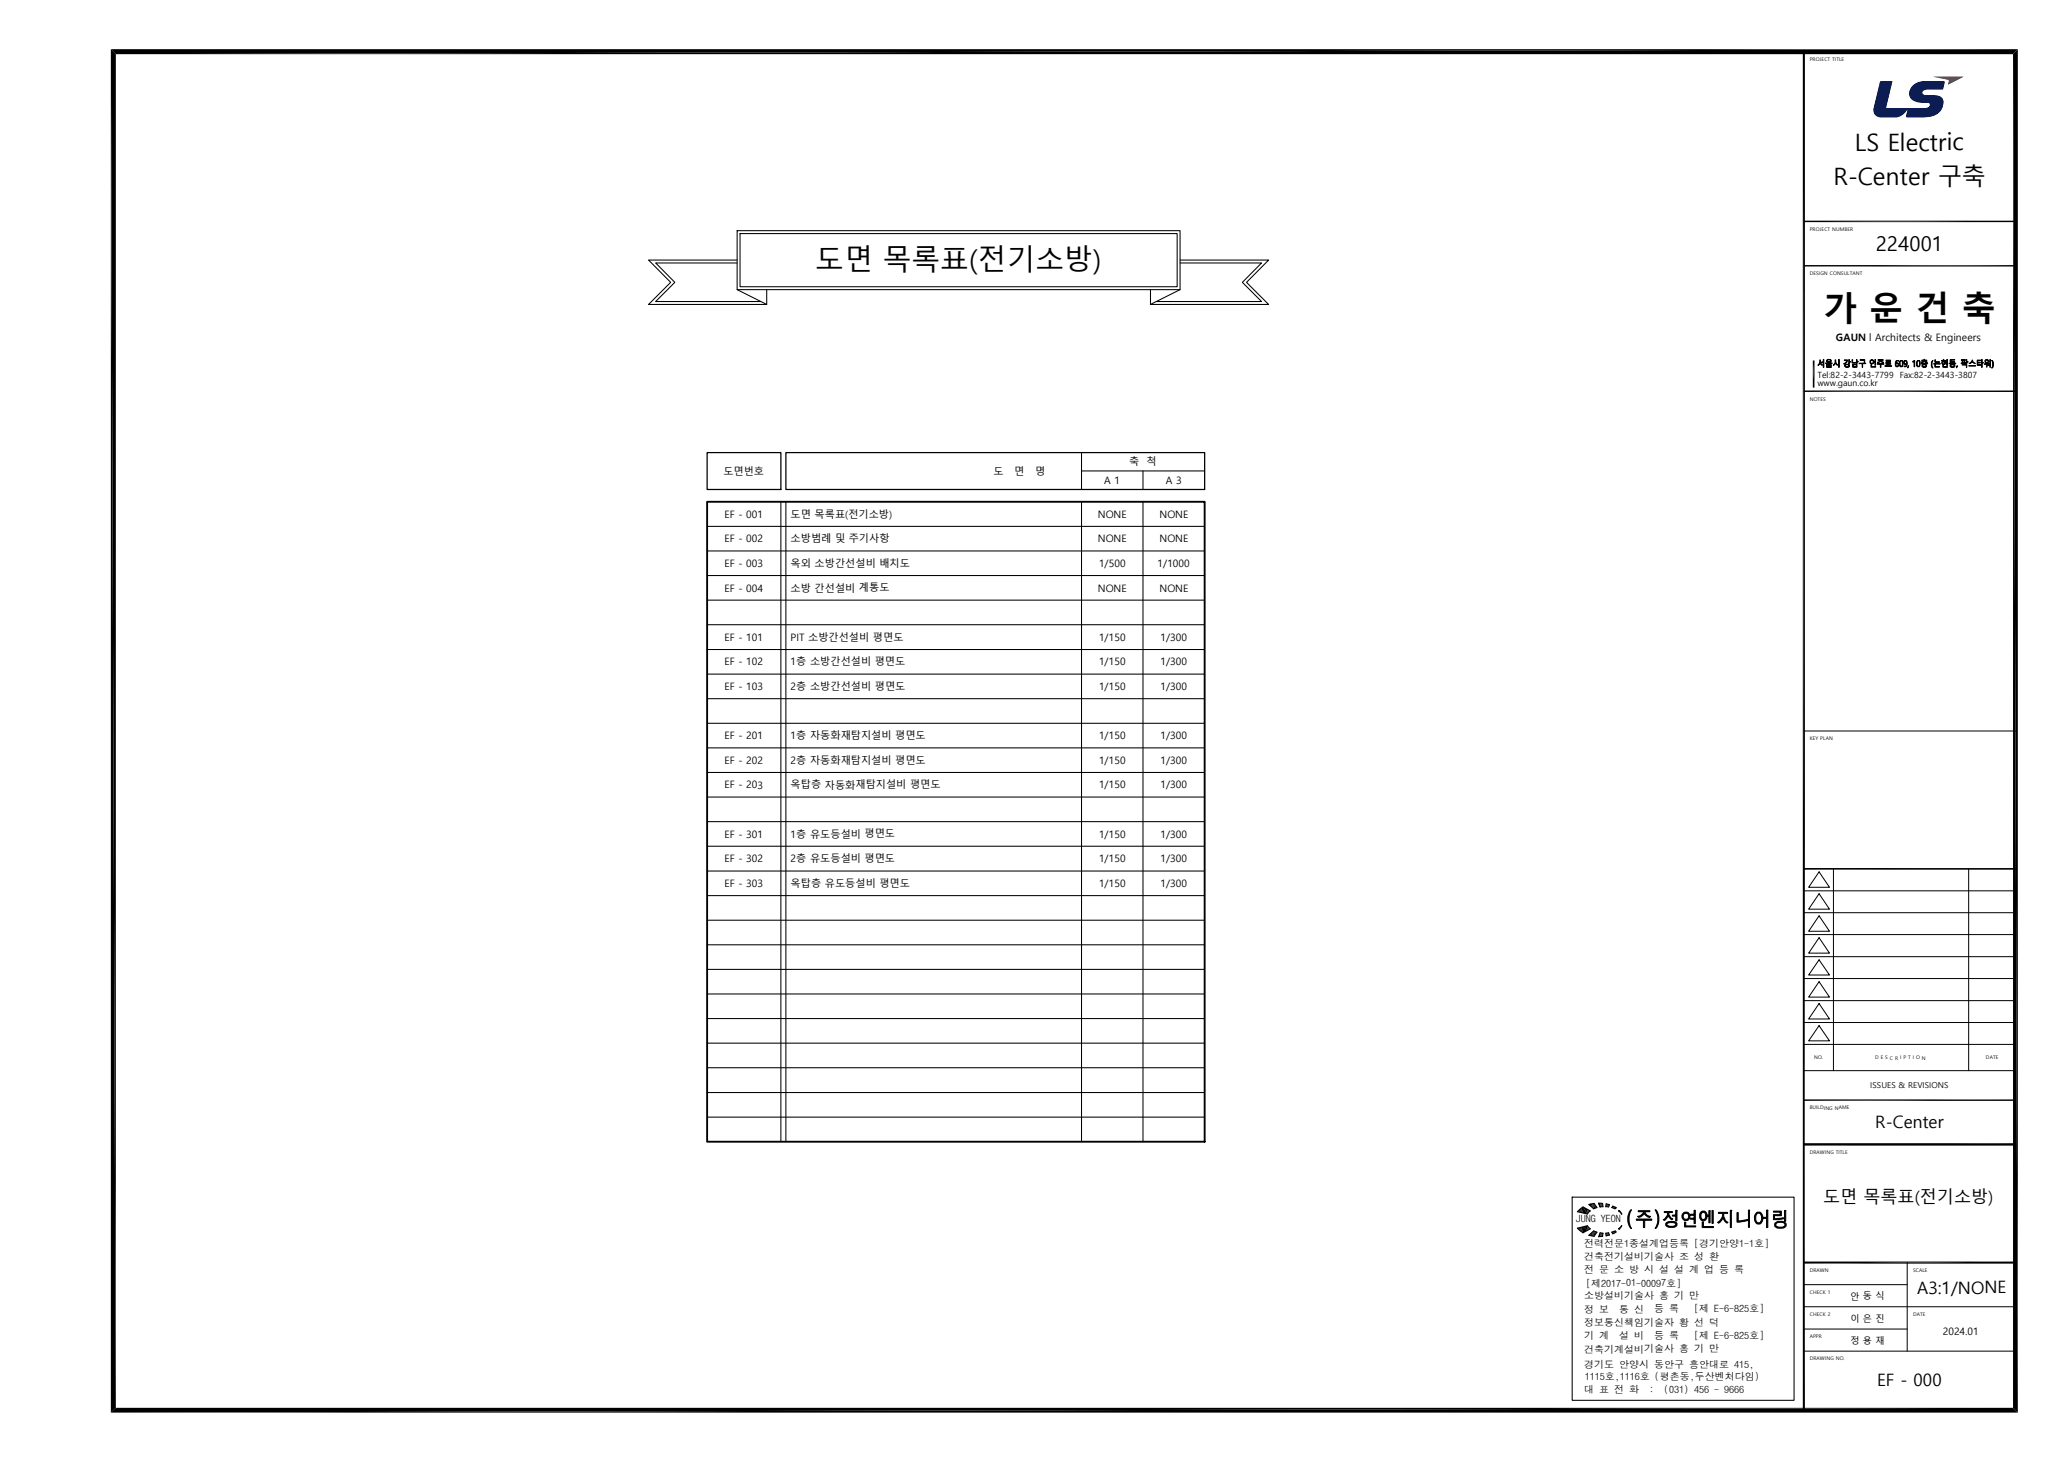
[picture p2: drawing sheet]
<svg xmlns="http://www.w3.org/2000/svg" width="420mm" height="297mm" viewBox="0 0 420 297" stroke-linecap="round" stroke-linejoin="round" font-family="sans-serif">
<path d="M22.5 10h387.5l-386.5 1zM23.5 11l386.5-1-1 1zM410 10v277l-1-276zM409 11l1 276-1-1zM22.5 10l1 276-1 1zM22.5 10l1 1v275zM22.5 287l386.5-1 1 1zM22.5 287l1-1h385.5z" fill="#000"/>
<g fill="none" stroke="#000" stroke-width=".2">
<path d="M366.5 148.5h43M366.5 176.5h43M369.6 177.1l2.1 3.2h-4.2zM372.5 176.5v41M400 176.5v41M366.5 189.9h43M366.5 194.4h43M366.5 198.8h43M366.5 185.4h43M366.5 181h43M369.6 195l2.1 3.1h-4.2zM369.6 199.4l2.1 3.2h-4.2z"/>
<path d="M369.6 190.5l2.1 3.1h-4.2zM369.6 186.1l2.1 3.1h-4.2zM369.6 181.6l2.1 3.1h-4.2zM366.5 203.3h43M366.5 207.7h43M366.5 217.5h43M366.5 212.2h43M369.6 203.9l2.1 3.1h-4.2zM369.6 208.4l2.1 3.1h-4.2zM366.5 232.5h43M387.5 256.5v18M366.5 261h21"/>
<path d="M366.5 270h21M366.5 265.5h43M366.5 274.5h43"/>
</g>
<path d="M368.5 73.2v5.5M366.5 232.5h43" fill="none" stroke="#000" stroke-width=".34"/>
<path d="M366.5 10.5v276M366.5 232.5h43M366.5 256.5h43" fill="none" stroke="#000" stroke-width=".42"/>
<path d="M366.5 45h43M366.5 54h43M366.5 79.5h43M366.5 176.5h43M366.5 223.5h43" fill="none" stroke="#000" stroke-width=".3"/>
<g fill="#000" stroke="#000" stroke-width=".2">
<path d="M378 73.1h.9v.7l.2 .1h-.6v.7l-.1-.7-.7-.1h1.1v-.6h-.8zM383.2 73.2h.9v.4h-.8v.3h.9v.1h-.5v.3h.6v.1h-1.3v-.1h.6v-.3h-.4v-.5h.8v-.2h-.8zM387.7 74.3l-.1 .4zM388.7 73.4l.3-.2v1.3h-.1v-1.1l-.2 .2zM392.7 73.2l-.1 1.1 .2 .5-.4-.5v-.6zM397.6 74.3l-.1 .4zM404.7 73.2a1.04 1.04 0 0 1 .1 1.6h-.1l.2-.5v-.6z"/>
<path d="M370.5 73h.1v1.6h-.1v-.9h-.4v-.2h.4zM369.8 73.1l.2 .8 .3 .2-.2 .1-.3-.5-.4 .6v-.1l.4-.7z"/>
<path d="M370.9 73.7h1.4l-.6 .1v.2h.4v.4h-.8v.1h.8v.1h-1v-.3h.9v-.2h-.9v-.1h.5v-.2zM371.2 73.2l.1-.2a.45 .45 0 0 1 .6 0 .45 .45 0 0 1 .2 .4l-.2 .2a.49 .49 0 0 1-.8-.4zM371.3 73.2a.35 .35 0 0 0 .3 .3 .35 .35 0 0 0 .3-.3l-.4-.1z"/>
<path d="M372.9 73.1h.1v.4l.3 .7-.3-.5-.3 .5h-.2l.4-.5zM373.6 73h.1v1.6h-.1z"/>
<path d="M374.9 74.1a.46 .46 0 0 1 .6-.1 .46 .46 0 0 1 .3 .5 .48 .48 0 0 1-.6 .2 .48 .48 0 0 1-.3-.6zM375 74.2a.32 .32 0 0 0 .3 .3 .32 .32 0 0 0 .3-.3zM374.7 73.1h.7v.2l-.7 .7-.1-.1 .4-.3 .2-.4h-.5zM375.7 73l.1 .4h.2v.2h-.2v.4z"/>
<path d="M376.4 74h.9v.6h-.9zM376.6 74.1v.4h.6v-.4zM376.3 73.1h.1v.6h.7h-.8zM377.2 73l.1 .4h.3v.1h-.3v.4z"/>
<path d="M380 73.3a.4 .4 0 0 1 .4-.2 .4 .4 0 0 1 .3 .3h.3v-.4h.1v1.2h-.1v-.6h-.3a.42 .42 0 0 1-.5 .3 .42 .42 0 0 1-.2-.6zM380.1 73.5a.29 .29 0 0 0 .5 0 .29 .29 0 0 0-.5 0zM380.2 74h.1v.5h.8v.1h-.9z"/>
<path d="M381.6 73.1h1.1v.1h-.5v.2l.5 .2v.1l-.4-.2a.37 .37 0 0 0-.6 .2l-.2-.1 .2-.1 .4-.3h-.5zM381.4 73.9h1.4v.1h-.6v.6h-.1v-.6h-.7z"/>
<path d="M385.3 73.3l.4-.1v.2a.35 .35 0 0 0-.4 0 .35 .35 0 0 0-.1 .5 .38 .38 0 0 1 .7 .1 .38 .38 0 0 1-.5 .5 .78 .78 0 0 1-.1-1.2zM385.3 73.9a.28 .28 0 0 0 0 .4 .28 .28 0 0 0 .4-.1 .28 .28 0 0 0-.3-.4z"/>
<path d="M386.1 73.3l.4-.1 .2 .7a.41 .41 0 0 1-.2 .6 .41 .41 0 0 1-.5-.2zM386.1 73.3v1.1h.4v-.9v-.2z"/>
<path d="M386.9 73.3a.4 .4 0 0 1 .5 0 .4 .4 0 0 1 .1 .5 .49 .49 0 0 1 0 .6 .49 .49 0 0 1-.6 .1v-.2a.36 .36 0 0 0 .4 0 .36 .36 0 0 0 .1-.4 .38 .38 0 0 1-.6 0 .38 .38 0 0 1 .1-.6zM386.9 73.6a.3 .3 0 0 0 .6 0 .3 .3 0 0 0-.6 0z"/>
<path d="M389.6 73.3l.4-.1 .1 .7a.41 .41 0 0 1-.3 .6 .41 .41 0 0 1-.4-.6zM389.6 73.3v.9v.2h.3l.1-.2a.65 .65 0 0 0-.2-.9z"/>
<path d="M390.5 74.2l.2-.2a.43 .43 0 0 1 .6 0 .43 .43 0 0 1 .1 .5h-.1a.48 .48 0 0 1-.5 .1 .48 .48 0 0 1-.3-.4zM390.7 74.2a.34 .34 0 0 0 .3 .3 .34 .34 0 0 0 .3-.3zM390.5 73.2h.4v-.2l.1 .2h.5v.1h-.4l.5 .2-.1 .2-.2-.1a.35 .35 0 0 0-.3-.2 .35 .35 0 0 0-.3 .2l-.3 .1v-.2l.5-.2h-.4zM390.3 73.8h1.4v.1h-1.4z"/>
<path d="M393.1 73.1l.1 .4h.9v.1h-.4v.3l.6 .1h-1.4l.6-.1v-.3h-.4zM393.1 74.1l.1 .4h.9v.1h-1z"/>
<path d="M394.6 73.7a.34 .34 0 0 1 .6 0 .34 .34 0 0 1-.6 0zM394.7 73.8a.25 .25 0 0 0 .5 0 .25 .25 0 0 0-.5 0zM395.6 73h.1v1.3h-.1v-.3h-.2v-.2h.2v-.2h-.2v-.1h.2zM394.8 74.2h.1v.3l.8 .1h-.9zM394.5 73.2h.3v-.2h.2v.2h.4v.2h-.9z"/>
<path d="M396.3 74.2l.1-.1a.46 .46 0 0 1 .5-.1 .46 .46 0 0 1 .3 .5h-.1a.47 .47 0 0 1-.6 .2 .47 .47 0 0 1-.2-.5zM396.4 74.2a.34 .34 0 0 0 .3 .3 .34 .34 0 0 0 .3-.3zM396.2 73.1h1l-.8 .1v.3h.8l-.4 .1v.2h.6v.1h-1.4v-.1h.7v-.2h-.5z"/>
<path d="M398.7 73.3l.1 .4h.3v-.4h.1v.4h.2v.1l-.9 .1v-.2h.2zM398.7 74h.9v.6l-.1-.4h-.8zM399.5 73l.1 .4h.3v.2h-.3v.4zM398.5 73.1h.8v.1h-.8z"/>
<path d="M400.7 73.2h.1l.3 .5 .3 .1-.1 .1-.6-.5-.3 .4h-.3l.5-.4zM400.1 74.3h1.3v.1h-1.3z"/>
<path d="M401.7 73.2h.7v.1h-.6v.3h.6v.1h-.6v.4l.7 .1h-.8zM402.6 73h.2v.7h.2h-.2v.9h-.2z"/>
<path d="M403.3 73.4a.4 .4 0 0 1 .8 0 .4 .4 0 0 1-.8 0zM403.4 73.4a.26 .26 0 0 0 .5 0 .26 .26 0 0 0-.5 0zM404.3 73l.1 1.6-.1-.3h-.4v-.2h.4zM403.2 73.9h1v.1h-.5l-.1 .6v-.6z"/>
</g>
<path d="M382.1 16.5h2.4l-1.3 5.5h7.7a.85 .85 0 0 0 .9-.1 .85 .85 0 0 0 .3-.9l-.5-.1a3.6 3.6 0 0 1-3.4-1 2.5 2.5 0 0 1 2.5-3.4h4.3l.1 .2-.3 1.5h-3.1a.97 .97 0 0 0-1.1 .6l.1 .3 .4 .2h1.6a2.1 2.1 0 0 1 2.1 .9 3.1 3.1 0 0 1-3.5 3.6h-3.9l-.1-.3 .3-1.4a3.3 3.3 0 0 1-2.3 1.7h-3.1a1.44 1.44 0 0 1-1.5-1.9z" fill="#037"/>
<path d="M392.9 15.6h6l-3.1 1.6 .2-.6-.1-.3z" fill="#e5003e"/>
<path d="M382 16.6l2.1-.1a.24 .24 0 0 1 .4 0 .24 .24 0 0 1-.1 .3l-1.2 4.9a.23 .23 0 0 0 .1 .3 .23 .23 0 0 0 .3 0l7.8-.1a.59 .59 0 0 0 .7-.6 .59 .59 0 0 0-.9-.4l-1.6-.2-1.2-.5-.5-.9v-.6l.4-.9 1-.9 1-.3 4.4-.1a.35 .35 0 0 1 .4 .2 .35 .35 0 0 1 0 .4l-.3 .8a.4 .4 0 0 1-.6 .3h-2.7l-.6 .1a.54 .54 0 0 0-.3 .7 .54 .54 0 0 0 .7 .3l2.3 .1 .8 .3 .3 .3 .2 .5-.1 .8-.5 1.3-.8 .6-1.2 .5-4.6 .1a.36 .36 0 0 1-.4-.1 .36 .36 0 0 1 .1-.5l.2-1.1-1 1.2-1.2 .5h-3.4l-.7-.2-.4-.4-.2-.4v-.9z" fill="#0a1e5a"/>
<path d="M392.9 15.6h6l-3.1 1.6 .1-.5a.31 .31 0 0 0 .1-.4 .31 .31 0 0 0-.4-.1z" fill="#fa002d"/>
<path d="M143.7 101.9h101.1v130h-101.1z" fill="none" stroke="#000" stroke-width=".38"/>
<g fill="none" stroke="#000" stroke-width=".21">
<path d="M149.8 46.9h90v11.9h-90zM149.8 53.4h-16.6l3.9 4-3.9 3.9h21.4M149.8 52.8h-18l4.5 4.6-4.5 4.4h24v-3M149.8 58.8l6 3M150.4 47.5h88.8v10.8h-88.8zM239.8 52.8h18l-4.5 4.6 4.5 4.4h-24v-3M239.8 53.4h16.5l-3.9 4 3.9 3.9h-21.4M239.8 58.8l-6 3M219.8 91.9v7.5M219.8 95.7h25M232.2 95.7v3.7M143.7 111.9h101.1"/>
<path d="M143.7 116.9h101.1M143.7 106.9h101.1M158.7 101.9v130M159.7 101.9v130M219.8 101.9v130M232.2 101.9v130M143.7 121.9h101.1M143.7 126.9h101.1M143.7 132h101.1M143.7 136.9h101.1M143.7 151.9h101.1M143.7 156.9h101.1"/>
<path d="M143.7 141.9h101.1M143.7 146.9h101.1M143.7 177h101.1M143.7 161.9h101.1M143.7 166.9h101.1M143.7 171.9h101.1M143.7 196.9h101.1M143.7 191.9h101.1M143.7 186.9h101.1M143.7 181.9h101.1M143.7 201.9h101.1M143.7 216.9h101.1"/>
<path d="M143.7 211.9h101.1M143.7 206.9h101.1M143.7 222h101.1M143.7 226.9h101.1M319.4 243.2h45.1v41.3h-45.1zM320.5 246.2l1.1-1 1.5 .8-.6 .6zM320.5 249.5l2-.5 .6 .6-1.5 .8zM322.8 251l1-.9 .7 .2-.6 .9zM322.8 244.7l1.1-.2 .6 .8-.7 .3zM324.8 244.4l.8 .1 .1 .7h-.6zM325.1 250.4l.6 .1-.1 .7h-.8zM326.3 250.5l.6-.1 .1 .5-.7 .2z"/>
<path d="M326.3 244.6l.7 .1-.1 .5h-.6zM327.5 250.3l.7-.2 .2 .2-.7 .4zM327.7 245l.7 .4-.2 .2-.7-.3zM328.8 249.6l.7-.6-.5 .7zM328.8 246l.2-.1 .5 .7z"/>
</g>
<path d="M143.7 91.9h15v7.5h-15zM159.7 91.9h85.1v7.5h-85.1z" fill="none" stroke="#000" stroke-width=".25"/>
<g fill="#000">
<path d="M320.8 245.9v.3h-.3zM320.8 245.9l.2 .4-.2-.1zM320.5 249.5l.3-.1v.4zM320.8 249.4l.2 .6-.2-.2zM320.8 245.9l.2-.2v.6zM321 245.7l.3 .6h-.3zM320.8 249.4h.2v.6zM321 249.4l.3 .8-.3-.2zM321 245.7l.3-.3v.9zM321.3 245.4l.3 1-.3-.1zM321 249.4l.3-.1v.9zM321.3 249.3l.3 1.1-.3-.2z"/>
<path d="M321.3 245.4l.3-.2v1.2zM321.6 245.2l.9 1.4-.9-.2zM321.3 249.3l.3-.1v1.2zM321.6 249.2l.9 .8-.9 .4zM321.6 245.2l.9 .5v.9zM322.5 245.7l.2 .7-.2 .2zM321.6 249.2l.9-.2v1zM322.5 249l.2 .9-.2 .1zM322.5 245.7h.2v.7zM322.7 245.7l.1 .6-.1 .1zM322.5 249l.2 .3v.6zM322.7 249.3l.1 .5-.1 .1z"/>
<path d="M322.7 245.7l.1 .1v.5zM322.8 245.8v.5zM322.7 249.3l.1 .5zM322.8 249.4v.4zM322.8 245.8l.1 .4zM322.9 245.9l.2 .1-.2 .2zM322.9 244.7l.2 .2zM322.8 249.4l.1 .4zM322.9 250.9l.2 .1zM322.9 249.5l.2 .1-.2 .2zM322.9 244.7l.2-.1v.3zM323.1 244.6l.1 .4z"/>
<path d="M322.9 250.9l.2-.2v.3zM323.1 250.7l.1 .3zM323.2 244.6v.4zM323.2 244.6l.4 .7-.4-.3zM323.2 250.7v.3zM323.2 250.7l.4 .4-.4-.1zM323.2 244.6h.4v.7zM323.6 244.6l.2 1-.2-.3zM323.2 250.7l.4-.4v.8zM323.6 250.3l.2 .9-.2-.1zM323.6 244.6l.2-.1v1.1zM323.8 244.5v1.1z"/>
<path d="M323.8 250.1v1.1l-.2-.9zM323.8 250.1l.1 1.1zM323.8 244.5l.1 1zM323.9 244.5l.2 .9-.2 .1zM323.9 250.1l.2 .7-.2 .4zM323.9 244.5l.2 .3v.6zM324.1 244.8l.4 .5-.4 .1zM323.9 250.1l.2 .1v.6zM324.1 250.2l.4 .1-.4 .5zM324.8 244.4h.3v.8zM325.1 244.4l.1 .8h-.1zM325.1 250.4v.8h-.3z"/>
<path d="M325.1 250.4l.1 .8h-.1zM325.1 244.4h.1v.8zM325.2 244.4l.2 .8h-.2zM325.1 250.4l.1 .1v.7zM325.2 250.5l.2 .7h-.2zM325.2 244.4h.2v.8zM325.4 244.4l.2 .8h-.2zM325.2 250.5h.2v.7zM325.4 250.5l.2 .7h-.2zM325.4 244.4l.2 .1v.7zM325.6 244.5l.1 .7zM325.4 250.5h.2v.7z"/>
<path d="M325.6 250.5v.7zM326.3 244.6v.6zM326.3 244.6l.3 .6h-.3zM326.3 250.5v.6zM326.3 250.5l.3 .5-.3 .1zM326.3 244.6h.3v.6zM326.6 244.6l.1 .6h-.1zM326.3 250.5h.3v.5zM326.6 250.5l.1 .5h-.1zM326.6 244.6h.1v.6zM326.7 244.6l.2 .6h-.2zM326.6 250.5h.1v.5z"/>
<path d="M326.7 250.5l.2 .5h-.2zM326.7 244.6l.2 .1v.5zM326.9 244.7h.1l-.1 .5zM326.7 250.5l.2-.1v.6zM326.9 250.4l.1 .5-.1 .1zM327.7 245v.4l-.2-.1zM327.7 245l.1 .4h-.1zM327.5 250.3l.2-.1v.5zM327.7 250.2l.1 .4-.1 .1zM327.7 245l.1 .1v.3zM327.8 245.1l.3 .4-.3-.1zM327.7 250.2h.1v.4z"/>
<path d="M327.8 250.2l.3 .3-.3 .1zM327.8 245.1l.3 .1v.3zM328.1 245.2l.1 .4zM327.8 250.2l.3-.1v.4zM328.1 250.1v.4zM328.2 245.2l.2 .2-.2 .2zM328.1 250.1l.1 .3zM328.2 250.1l.2 .2-.2 .1zM328.8 246l.2-.1v.2zM329 245.9l.1 .3zM328.8 249.6l.2-.1v.2zM329 249.5v.2z"/>
<path d="M329.1 246l.1 .3zM329 249.5l.1 .1zM329.1 249.5h.1l-.1 .1zM329.2 246.1l.1 .3zM329.2 249.3v.2h-.1zM329.2 249.3v.2zM329.3 246.3l.1 .2zM329.2 249.3h.1zM329.3 249.3v.1zM329.4 246.4l.1 .2zM329.4 249.1l-.1 .2zM329.4 249.1v.2z"/>
<path d="M329.5 249l-.1 .1zM329.5 249v.1z"/>
</g>
<g fill="#000" stroke="#000" stroke-width=".2">
<path d="M323.1 244.6v.3zM326.9 244.7h.1zM328.2 245.2l.2 .2zM331.3 245.8h.2a3.7 3.7 0 0 0 0 3.8h-.2a3.3 3.3 0 0 1 0-3.8zM336.3 245.8a1.17 1.17 0 0 1 .7 1.2 3.1 3.1 0 0 1-.5 2.6h-.2a3.5 3.5 0 0 0 0-3.8z"/>
<path d="M332.9 246v.2h1v.1l-.6 .7-.6 .1a.7 .7 0 0 0 1.1-.3l.3-.3 .6 .7 .5 .2 .2-.3a1.21 1.21 0 0 1-1.2-.9h1v-.2zM332.5 247.6v.3h1.4v1.5h.3v-1.5h1.4v-.3z"/>
<path d="M338.5 248.5a1.9 1.9 0 0 1 2.2 0v.4a1.75 1.75 0 0 1-2.2 0zM338.8 248.5l-.1 .1a.88 .88 0 0 0 1.2 .5h.2a.39 .39 0 0 0 .4-.5 .39 .39 0 0 0-.6-.2zM338.2 246.1v.2h.6v.4l-.4 .8-.5 .3 .3 .1h.1l.7-1 .7 .9 .2-.2-.5-.3-.3-.7v-.3h.7v-.2zM340.5 245.9v.9h-.7v.3h.7v.9h.2l.1-2.1z"/>
<path d="M341.7 247.1a.85 .85 0 0 0 1.7 0 .85 .85 0 0 0-1.7 0zM342 247.1a.6 .6 0 0 1 1.2 0 .6 .6 0 0 1-1.2 0zM344.2 245.9v.8h-.7v.2h.7v.6h-.7v.2h.7v.9h.3v-2.7zM342.3 248.3v1h2.3v-.3h-2.1l.1-.7z"/>
<path d="M345.7 246.2a1.04 1.04 0 0 0-.3 1.1 1.04 1.04 0 0 0 .9 .7 1.19 1.19 0 0 0 0-2zM345.8 246.4a.65 .65 0 0 1 .8 .2 .65 .65 0 0 1-.1 .8 .5 .5 0 0 1-.6 .3 .5 .5 0 0 1-.3-.7zM345.9 248.2v1.2h2.2v-.2h-2l.1-.9zM347.2 246v.9h-.5v.2h.5v1.3h.3v-2.4zM347.9 245.9v2.6h.2v-2.6z"/>
<path d="M349.2 246.3v.2h.8a2.09 2.09 0 0 1-1 1.8l.2 .2 .2-.1 .7-1 .3 .6 .3 .4 .2 .1 .2-.2a1.97 1.97 0 0 1-.8-1.8h.7v-.2zM351.6 245.9v3.5h.2l.1-3.5z"/>
<path d="M352.9 246.3v2l2.2-.4-.1-.2-1.8 .3v-1.7zM355.3 245.8v3.5h.2v-3.5z"/>
<path d="M356.9 246.4a1.61 1.61 0 0 0 .2 2.3 1.18 1.18 0 0 0 1-1.9 .76 .76 0 0 0-1.2-.4zM357 246.6a.66 .66 0 0 1 .8 .1 .66 .66 0 0 1 .1 .7v.5a.58 .58 0 0 1-.7 .5 .58 .58 0 0 1-.5-.7l.1-.7zM358.9 245.8v1.5h-.7v.2h.7v1.9h.3v-3.5z"/>
<path d="M360.7 248.5a.78 .78 0 0 0 .1 .9 .78 .78 0 0 0 .9 .1 .78 .78 0 0 0 1-.1 .78 .78 0 0 0 .1-.9 1.82 1.82 0 0 0-2.1 0zM360.9 248.5a1.59 1.59 0 0 1 1.8 .2v.3a1.55 1.55 0 0 1-1.9 0zM360.3 246v.3h1.4v.5h-1.4v1l2.1-.2-.1-.2-1.7 .2v-.6h1.3v-1zM362.6 245.9v2.2h.2l.1-2.2z"/>
</g>
<path d="M323.1 244.6v.3M324.8 244.4l.3 .8" fill="none" stroke="#000" stroke-width=".2"/>
<text font-size="6.9" x="370.4" y="65.2">가 운 건 축</text>
<text font-size="5.8" x="165.6" y="54.9">도면 목록표(전기소방)</text>
<g font-size="4.9">
<text x="376.9" y="30.6">LS Electric</text>
<text x="372.5" y="37.6">R-Center 구축</text>
</g>
<text font-size="4.1" x="381.1" y="51">224001</text>
<g font-size="3.5">
<text x="381" y="229.2">R-Center</text>
<text x="370.5" y="244.5">도면 목록표(전기소방)</text>
<text x="389.6" y="262.8">A3:1/NONE</text>
<text x="381.4" y="281.5">EF - 000</text>
</g>
<g font-size="2.1">
<text x="373" y="69.3">GAUN l Architects &amp; Engineers</text>
<text x="229.4" y="94.6">축 척</text>
<text x="147" y="96.4">도면번호</text>
<text x="201.8" y="96.4">도</text>
<text x="206.1" y="96.4">면</text>
<text x="210.3" y="96.4">명</text>
<text x="224.4" y="98.3">A 1</text>
<text x="236.9" y="98.3">A 3</text>
<text x="147.2" y="105.2">EF - 001</text>
<text x="160.7" y="105.2">도면 목록표(전기소방)</text>
<text x="223" y="105.2">NONE</text>
<text x="235.6" y="105.2">NONE</text>
<text x="147.2" y="110.2">EF - 002</text>
<text x="160.7" y="110.2">소방범례 및 주기사항</text>
<text x="223.1" y="110.2">NONE</text>
<text x="235.6" y="110.2">NONE</text>
<text x="147.2" y="115.2">EF - 003</text>
<text x="160.7" y="115.2">옥외 소방간선설비 배치도</text>
<text x="223.3" y="115.2">1/500</text>
<text x="235.2" y="115.2">1/1000</text>
<text x="147.2" y="120.2">EF - 004</text>
<text x="160.7" y="120.2">소방 간선설비 계통도</text>
<text x="223" y="120.2">NONE</text>
<text x="235.6" y="120.2">NONE</text>
<text x="147.2" y="130.2">EF - 101</text>
<text x="160.7" y="130.2">PIT 소방간선설비 평면도</text>
<text x="223.3" y="130.2">1/150</text>
<text x="235.8" y="130.2">1/300</text>
<text x="147.2" y="135.2">EF - 102</text>
<text x="160.7" y="135.2">1층 소방간선설비 평면도</text>
<text x="223.3" y="135.2">1/150</text>
<text x="235.8" y="135.2">1/300</text>
<text x="147.2" y="140.2">EF - 103</text>
<text x="160.7" y="140.2">2층 소방간선설비 평면도</text>
<text x="223.3" y="140.2">1/150</text>
<text x="235.8" y="140.2">1/300</text>
<text x="147.2" y="155.2">EF - 202</text>
<text x="147.2" y="150.2">EF - 201</text>
<text x="160.7" y="155.2">2층 자동화재탐지설비 평면도</text>
<text x="160.7" y="150.2">1층 자동화재탐지설비 평면도</text>
<text x="223.3" y="150.2">1/150</text>
<text x="223.3" y="155.2">1/150</text>
<text x="235.8" y="155.2">1/300</text>
<text x="235.8" y="150.2">1/300</text>
<text x="147.2" y="160.2">EF - 203</text>
<text x="160.7" y="160.2">옥탑층 자동화재탐지설비 평면도</text>
<text x="223.3" y="160.2">1/150</text>
<text x="235.8" y="160.2">1/300</text>
<text x="147.2" y="170.2">EF - 301</text>
<text x="160.7" y="170.2">1층 유도등설비 평면도</text>
<text x="223.3" y="170.2">1/150</text>
<text x="235.8" y="170.2">1/300</text>
<text x="147.2" y="175.2">EF - 302</text>
<text x="160.7" y="175.2">2층 유도등설비 평면도</text>
<text x="223.3" y="175.2">1/150</text>
<text x="235.8" y="175.2">1/300</text>
<text x="147.2" y="180.2">EF - 303</text>
<text x="160.7" y="180.2">옥탑층 유도등설비 평면도</text>
<text x="223.3" y="180.2">1/150</text>
<text x="235.8" y="180.2">1/300</text>
<text x="394.8" y="271.2">2024.01</text>
</g>
<g font-size="2">
<text x="320.2" y="248.3">JUNG YEON</text>
<text x="321.9" y="253.3">전력전문1종설계업등록 [경기안양1-1호]</text>
<text x="321.9" y="256">건축전기설비기술사 조 성 환</text>
<text x="321.9" y="263.9">소방설비기술사 홍 기 만</text>
<text x="321.9" y="258.7">전 문 소 방 시 설 설 계 업 등 록</text>
<text x="322.3" y="261.4">[제2017-01-00097호]</text>
<text x="321.9" y="269.4">정보통신책임기술자 황 선 덕</text>
<text x="321.9" y="266.7">정 보</text>
<text x="329" y="266.7">통 신</text>
<text x="336.1" y="266.6">등 록</text>
<text x="344.3" y="266.6">[제 E-6-825호]</text>
<text x="321.9" y="272.1">기 계</text>
<text x="321.9" y="274.8">건축기계설비기술사 홍 기 만</text>
<text x="329" y="272.1">설 비</text>
<text x="336.1" y="272">등 록</text>
<text x="344.3" y="272">[제 E-6-825호]</text>
<text x="321.9" y="278">경기도 안양시 동안구 흥안대로 415,</text>
<text x="322" y="280.4">1115호,1116호 (평촌동,두산벤처다임)</text>
<text x="321.9" y="283">대 표 전 화</text>
<text x="335.1" y="283">:</text>
<text x="338.1" y="283">(031) 456 - 9666</text>
</g>
<g font-size="1.9">
<text x="376" y="264">안 동 식</text>
<text x="376" y="268.5">이 은 진</text>
<text x="376" y="273">정 용 재</text>
</g>
<g font-size="1.7">
<text x="369.3" y="76.7">Tel:82-2-3443-7799 Fax:82-2-3443-3807</text>
<text x="369.3" y="78.5">www.gaun.co.kr</text>
<text x="380" y="221.1">ISSUES &amp; REVISIONS</text>
</g>
<g font-size="1">
<text x="367.7" y="12.4">PROJECT TITLE</text>
<text x="367.7" y="46.9">PROJECT NUMBER</text>
<text x="367.7" y="55.9">DESIGN CONSULTANT</text>
<text x="367.7" y="81.4">NOTES</text>
<text x="367.7" y="150.4">KEY PLAN</text>
<text x="368.6" y="215.2">NO.</text>
<text x="381" y="215.2">D E S C R I P T I O N</text>
<text x="403.5" y="215.2">DATE</text>
<text x="367.7" y="225.4">BUILDING NAME</text>
<text x="367.7" y="234.4">DRAWING TITLE</text>
<text x="367.7" y="262.9">CHECK 1</text>
<text x="367.7" y="258.4">DRAWN</text>
<text x="388.7" y="258.4">SCALE</text>
<text x="367.7" y="267.4">CHECK 2</text>
<text x="388.7" y="267.4">DATE</text>
<text x="367.7" y="271.9">APPR</text>
<text x="367.7" y="276.4">DRAWING NO.</text>
</g>
</svg>
